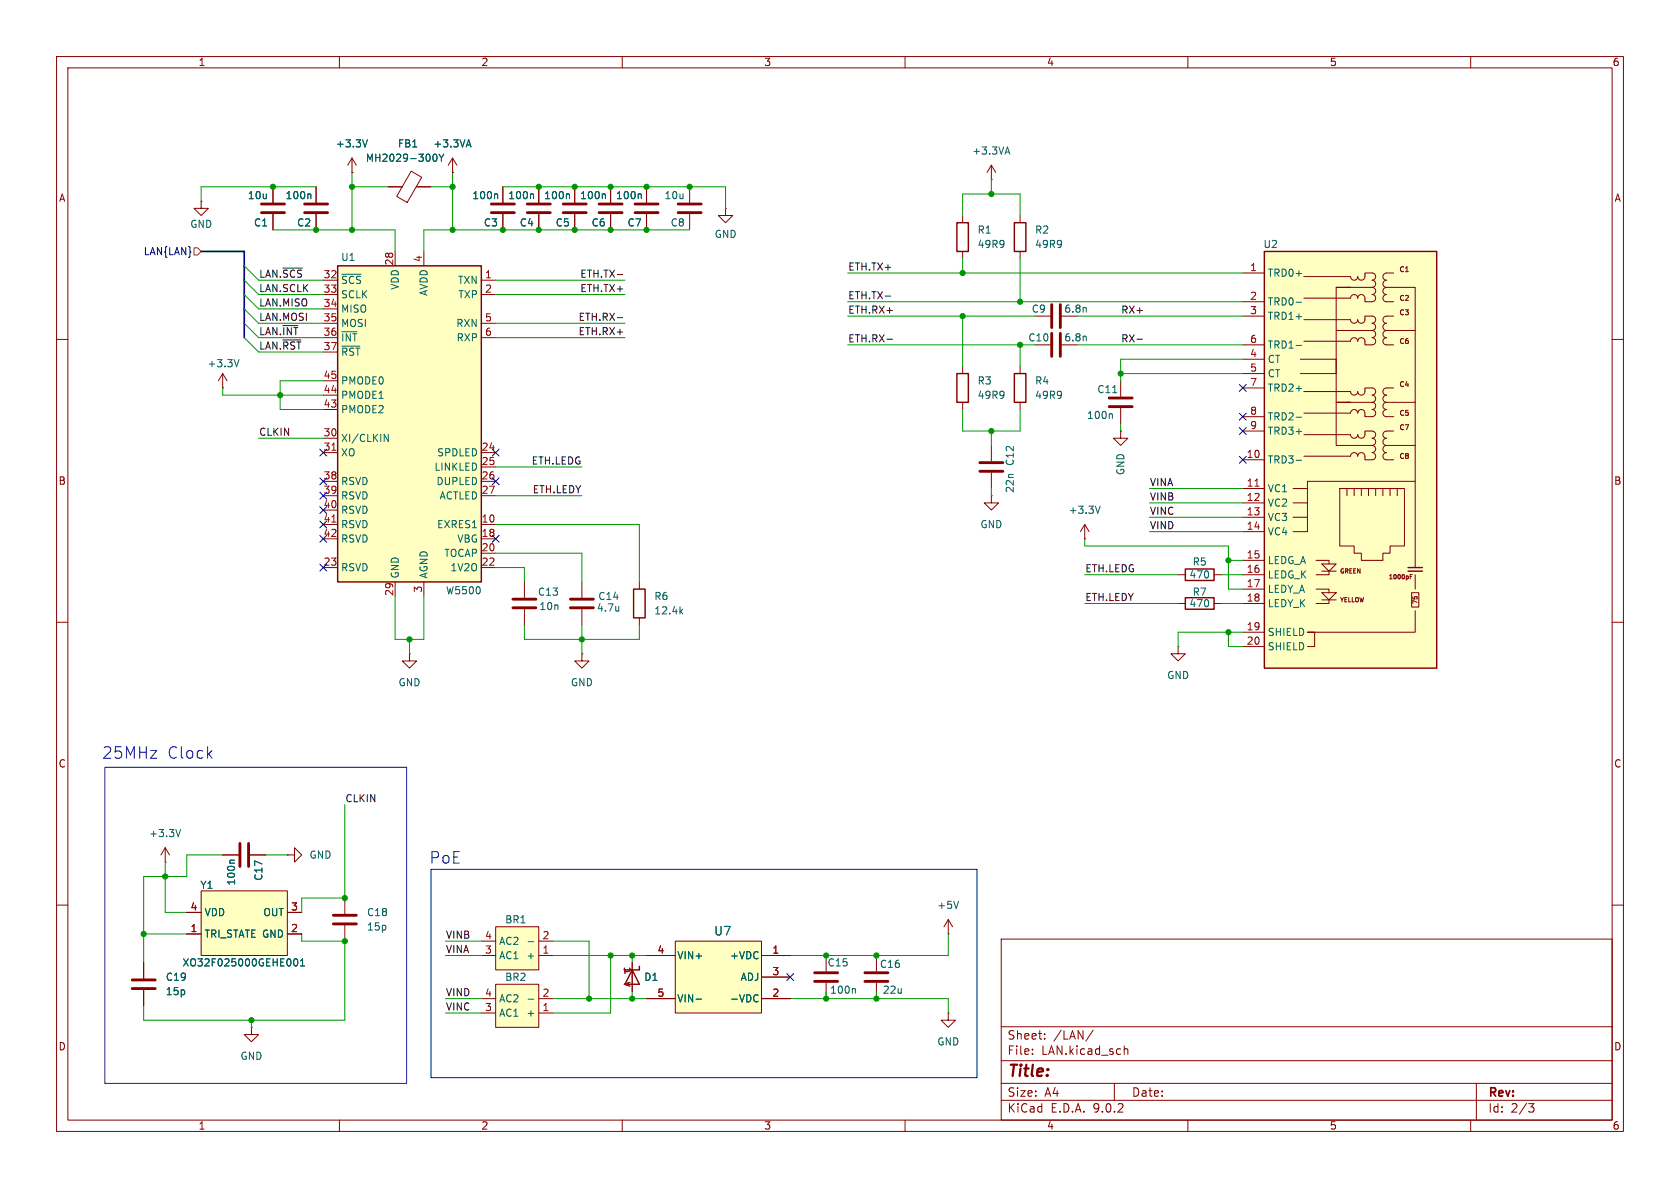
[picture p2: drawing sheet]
<svg xmlns="http://www.w3.org/2000/svg" width="297mm" height="210mm" viewBox="0 0 297 210" stroke-linecap="round" stroke-linejoin="round" font-family="sans-serif">
<g fill="none" stroke="#840000" stroke-width=".18">
<path d="M10 10h277v190h-277zM12 12h273v186h-273zM60 10v2M110 10v2M160 10v2M210 10v2M260 10v2M10 60h2M39.4 68.6h.1M39.4 66l-.8 1.3M39.4 66l.7 1.3M39.4 66v2.6"/>
<path d="M285 60h2M191.8 95.3h.1M191.8 92.7l-.8 1.3M191.8 92.7l.7 1.3M191.8 92.7v2.6M10 110h2M208.3 114.3v1.3h1.2l-1.2 1.2-1.3-1.2h1.3M208.3 114.3h.1M285 110h2M10 160h2M177 166h108v32h-108zM285 160h2"/>
<path d="M60 198v2M110 198v2M160 198v2M177 194.5h108M177 191.5h108M177 187.5h108M177 181.5h108M182.5 186.3v.1M182.5 185.5v.1M184.7 183.6v.1M184.7 182.8v.1M193.2 182.1l-1.2 2"/>
<path d="M197 191.5v3M198.7 184.9v1.5M198.7 185.5l.3-.1 .3 .1 .1 .9M210 198v2M260 198v2M261 191.5v6.5M270.2 195.1h1l-.5 .6 .4 .1 .1 .5-.3 .3h-.4"/>
</g>
<path d="M42.3 63.6l-.5 1.2M194.5 89.5l-.4 1.2" fill="none" stroke="#006464" stroke-width=".18"/>
<path d="M223.5 44.5h30.5v73.6h-30.5z" fill="#ffffc2"/>
<g fill="none" stroke="#840000" stroke-width=".18">
<path d="M114.3 33v2.8M114.3 37.8v2.8M219.7 48.3h3.8M219.7 53.3h3.8M219.7 55.9h3.8M230.5 48.9h8.3a.64 .64 0 0 0 .6 .6 .64 .64 0 0 0 .6-.6 .64 .64 0 0 0 .7 .6 .64 .64 0 0 0 .6-.6v-.6h1.3a.63 .63 0 0 1 .6 .6 .63 .63 0 0 1-.6 .6M230.5 56.5h8.3a.64 .64 0 0 0 .6 .6 .64 .64 0 0 0 .6-.6 .64 .64 0 0 0 .7 .6 .64 .64 0 0 0 .6-.6v-.6h1.3a.63 .63 0 0 1 .6 .6 .63 .63 0 0 1-.6 .6 .64 .64 0 0 1 .6 .7 .64 .64 0 0 1-.6 .6M236.2 50.8h2.6h-2.6v7.6h6.4M236.2 58.4v12.7h2.6h-2.6v7.6h6.4a.63 .63 0 0 1 .6 .7 .63 .63 0 0 1-.6 .6 .64 .64 0 0 1 .6 .6 .64 .64 0 0 1-.6 .7h-1.3v-.7a.64 .64 0 0 0-.6-.6 .64 .64 0 0 0-.7 .6 .64 .64 0 0 0-.6-.6 .64 .64 0 0 0-.6 .6h-8.3M238.1 50.8h4.5M242.6 50.8a.64 .64 0 0 1 .6 .6 .64 .64 0 0 1-.6 .7 .64 .64 0 0 1 .6 .6 .64 .64 0 0 1-.6 .6h-1.3v-.6a.64 .64 0 0 0-.6-.6 .64 .64 0 0 0-.7 .6 .64 .64 0 0 0-.6-.6 .64 .64 0 0 0-.6 .6h-8.3M242.6 59.7a.64 .64 0 0 1 .6 .6 .64 .64 0 0 1-.6 .7h-1.3v-.7a.64 .64 0 0 0-.6-.6 .64 .64 0 0 0-.7 .6 .64 .64 0 0 0-.6-.6 .64 .64 0 0 0-.6 .6h-8.3"/>
<path d="M242.6 49.5a.63 .63 0 0 1 .6 .7 .63 .63 0 0 1-.6 .6M242.6 58.4a.63 .63 0 0 1 .6 .7 .63 .63 0 0 1-.6 .6M245.1 50.8a.63 .63 0 0 0-.6 .6 .63 .63 0 0 0 .6 .7 .64 .64 0 0 0-.6 .6 .64 .64 0 0 0 .6 .6h1.3M245.1 55.9a.63 .63 0 0 0-.6 .6 .63 .63 0 0 0 .6 .7 .64 .64 0 0 0-.6 .6 .64 .64 0 0 0 .6 .6M245.1 58.4a.63 .63 0 0 0-.6 .7 .63 .63 0 0 0 .6 .6 .64 .64 0 0 0-.6 .6 .64 .64 0 0 0 .6 .7h1.3M245.1 55.9h1.3M245.1 58.4h5.1M246.4 48.3h-1.3a.64 .64 0 0 0-.6 .6 .64 .64 0 0 0 .6 .6 .63 .63 0 0 0-.6 .7 .63 .63 0 0 0 .6 .6h5.1v34.3h-19.1v1.3M180.3 64.8v1.2M180.3 71.1v1.3M182.9 61h2.8M198.1 67.3v2.8"/>
<path d="M198.1 72.1v2.8M219.7 61h3.8M219.7 68.6h3.8M219.7 73.7h3.8M219.7 76.2h3.8M219.7 63.5h3.8M219.7 66h3.8M229.9 63.5h6.3v2.5h-6.3M230.5 69.2h8.3a.64 .64 0 0 0 .6 .6 .64 .64 0 0 0 .6-.6 .64 .64 0 0 0 .7 .6 .64 .64 0 0 0 .6-.6v-.6h1.3a.63 .63 0 0 1 .6 .6 .63 .63 0 0 1-.6 .6 .64 .64 0 0 1 .6 .7 .64 .64 0 0 1-.6 .6M230.5 73h8.3a.64 .64 0 0 1 .6-.6 .64 .64 0 0 1 .6 .6 .64 .64 0 0 1 .7-.6 .64 .64 0 0 1 .6 .6v.7h1.3M230.5 76.8h8.3a.64 .64 0 0 0 .6 .7 .64 .64 0 0 0 .6-.7 .64 .64 0 0 0 .7 .7 .64 .64 0 0 0 .6-.7v-.6h1.3a.63 .63 0 0 1 .6 .6 .63 .63 0 0 1-.6 .7 .64 .64 0 0 1 .6 .6 .64 .64 0 0 1-.6 .6M238.1 71.1h4.5"/>
<path d="M242.6 71.1a.63 .63 0 0 1 .6 .7 .63 .63 0 0 1-.6 .6 .64 .64 0 0 1 .6 .6 .64 .64 0 0 1-.6 .7M245.1 69.9a.63 .63 0 0 0-.6 .6 .63 .63 0 0 0 .6 .6M245.1 71.1a.63 .63 0 0 0-.6 .7 .63 .63 0 0 0 .6 .6 .64 .64 0 0 0-.6 .6 .64 .64 0 0 0 .6 .7h1.3M245.1 78.7a.63 .63 0 0 0-.6 .7 .63 .63 0 0 0 .6 .6M245.1 71.1h5.1M245.1 78.7h5.1M246.4 68.6h-1.3a.63 .63 0 0 0-.6 .6 .63 .63 0 0 0 .6 .7M246.4 76.2h-1.3a.63 .63 0 0 0-.6 .6 .63 .63 0 0 0 .6 .7 .64 .64 0 0 0-.6 .6 .64 .64 0 0 0 .6 .6M219.7 86.4h3.8M219.7 88.9h3.8M219.7 91.4h3.8M219.7 81.3h3.8"/>
<path d="M219.7 94h3.8M219.7 99.1h3.8M228.6 86.4h2.5M228.6 88.9h2.5M228.6 91.4h2.5M231.1 86.4v7.6h-2.5M232.7 99.1h2.2v.6M233.7 99.7h2.5l-1.3 1.3zM236.9 86.4h11.4v10.1h-2.6v1.3h-1.2v1.3h-3.8v-1.3h-1.3v-1.3h-2.5zM238.1 86.4v1.2M239.4 86.4v1.2M240.7 86.4v1.2"/>
<path d="M241.9 86.4v1.2M243.2 86.4v1.2M244.5 86.4v1.2M245.1 80a.63 .63 0 0 0-.6 .6 .63 .63 0 0 0 .6 .7h1.3M245.7 86.4v1.2M247 86.4v1.2M250.2 85.1v15.2M208.3 101.6h1.2M214.6 101.6h1.3M219.7 101.6h3.8M219.7 104.1h3.8M219.7 106.7h3.8"/>
<path d="M219.7 111.8h3.8M219.7 114.3h3.8M232.7 104.1h2.2v.7M233.7 104.8h2.5l-1.3 1.2zM233.7 101h2.5M233.7 106h2.5M234.9 106v.7h-2.2M234.9 101v.6h-2.2M249.3 101.9h.3M249.3 101.6h.4M249.6 104.8h1.2v2.5h-1.2zM250.2 108v3.8h-19.1h1.3v2.5h-1.3"/>
<path d="M250.2 101.6v2.5"/>
</g>
<path d="M223.5 44.5h30.5v73.6h-30.5zM179.3 66h2.1v5.1h-2.1zM209.5 100.6h5.1v2h-5.1zM248.9 100.3h2.6M248.9 101h2.6" fill="none" stroke="#840000" stroke-width=".25"/>
<path d="M113.2 34.3l.2 .2v.6M192 59.5v.8M229.1 53.4h1M196.5 73.1l.2 .2v.7M196.7 69.4h.7M229.1 61.1h1M229.1 73.8h1M229.1 81.4h1" fill="none" stroke="#006464" stroke-width=".18"/>
<path d="M221.9 85.9h.7" fill="none" stroke="#a90000" stroke-width=".18"/>
<path d="M112.3 37.6h4M112.3 36.1h4M185.9 58.9v4.1M187.5 58.9v4.1M196.1 70.4h4.1M196.1 71.9h4.1" fill="none" stroke="#840000" stroke-width=".51"/>
<path d="M35.6 157.5h15.2v11.4h-15.2z" fill="#ffffc2"/>
<g fill="none" stroke="#840000" stroke-width=".18">
<path d="M55.9 33v2.8M55.9 37.8v2.8M62.2 30.5h.1M62.2 27.9l-.7 1.3M62.2 27.9l.8 1.3M62.2 27.9v2.6M68.6 33h2.5M72.7 30.3l1.8 1-2.5 4.5-1.9-1.1zM73.6 33h2.6M80 30.5h.1M80 27.9l-.8 1.3M80 27.9l.8 1.3"/>
<path d="M80 27.9v2.6M88.9 33v2.8M88.9 37.8v2.8M95.2 33v2.8M95.2 37.8v2.8M101.6 33v2.8M101.6 37.8v2.8M107.9 33v2.8M107.9 37.8v2.8M121.9 33v2.8M121.9 37.8v2.8M128.3 36.8v1.3h1.2l-1.2 1.3-1.3-1.3h1.3"/>
<path d="M128.3 36.8h.1M170.2 38.1v1.3M175.3 31.8h.1M175.3 29.2l-.8 1.3M175.3 29.2l.7 1.3M175.3 29.2v2.6M180.3 38.1v1.3M170.2 44.5v1.2M180.3 44.5v1.2M182.9 55.9h2.8M170.2 64.8v1.2M170.2 71.1v1.3"/>
<path d="M175.3 78.7v2.8M198.1 76.2v1.3h1.3l-1.3 1.2-1.3-1.2h1.3M198.1 76.2h.1M175.3 87.6v1.3h1.2l-1.2 1.3-1.3-1.3h1.3M175.3 87.6h.1M175.3 83.6v2.8M113 102.9v1.2M113 109.2v1.3M35.6 157.5h15.2v11.4h-15.2zM50.8 151.1h1.3v-1.2l1.2 1.2-1.2 1.3v-1.3M50.8 151.1h.1M61 158.8v2.7"/>
<path d="M25.4 170.2v2.8M25.4 175v2.8M33 161.3h2.6M33 165.1h2.6M50.8 161.3h2.5M50.8 165.1h2.5M61 163.6v2.8M111.8 170.2v5.1M44.4 181.6v1.3h1.3l-1.3 1.3-1.2-1.3h1.2M44.4 181.6h.1"/>
</g>
<g fill="none" stroke="#006464" stroke-width=".18">
<path d="M54.8 34.3l.2 .2v.6M65 24.7l-.5 1.3M76.5 27.7l.1-.3 .2-.2a.68 .68 0 0 1 .5 .7 .68 .68 0 0 1-.5 .6l-.2-.1-.1-.4M77.6 27.2l.4 .7M78 27.9v.6M78.5 27.2l-.5 .7M82.5 25.6h.7M82.9 24.7l.4 1.3M87.8 34.3l.2 .2v.6M94.1 34.3l.2 .2v.6M100.5 34.3l.2 .2v.6M106.8 34.3l.2 .2v.6"/>
<path d="M177.8 26.9h.6M178.1 26l.4 1.2M192 54.4v.8M120.3 108l.4 .5M120.7 107.7l-.5 .5M52 169.6l.2-.1a.68 .68 0 0 1 .5 .6 .68 .68 0 0 1-.5 .7l-.2-.2-.1-.3zM53.1 170.8h.8M53.1 169.9l.4-.4v1.3"/>
</g>
<g fill="none" stroke="#840000" stroke-width=".51">
<path d="M53.8 37.6h4.1M53.8 36.1h4.1M86.9 37.6h4M86.9 36.1h4M93.2 37.6h4.1M93.2 36.1h4.1M99.6 37.6h4M99.6 36.1h4M105.9 37.6h4.1M105.9 36.1h4.1M119.9 37.6h4.1M119.9 36.1h4.1"/>
<path d="M185.9 53.8v4.1M187.5 53.8v4.1M173.2 81.8h4.1M173.2 83.3h4.1M23.4 174.8h4M23.4 173.2h4M58.9 161.8h4.1M58.9 163.3h4.1"/>
</g>
<path d="M169.2 39.4h2v5.1h-2zM179.3 39.4h2.1v5.1h-2.1zM169.2 66h2v5.1h-2zM112 104.1h2v5.1h-2zM111.8 171.5l1.2 2.5h-2.5zM113 170.8v.7h-1.2" fill="none" stroke="#840000" stroke-width=".25"/>
<path d="M87.6 174h7.6v7.6h-7.6z" fill="#ffffc2"/>
<path d="M85.1 179.1h2.5M85.1 176.5h2.5M87.6 174h7.6v7.6h-7.6zM95.2 179.1h2.6M95.2 176.5h2.6" fill="none" stroke="#840000" stroke-width=".18"/>
<path d="M93.4 176.6h.9" fill="none" stroke="#006464" stroke-width=".18"/>
<path d="M87.6 163.8h7.6v7.7h-7.6z" fill="#ffffc2"/>
<path d="M85.1 168.9h2.5M85.1 166.4h2.5M87.6 163.8h7.6v7.7h-7.6zM95.2 168.9h2.6M95.2 166.4h2.6" fill="none" stroke="#840000" stroke-width=".18"/>
<path d="M93.4 166.5h.9" fill="none" stroke="#006464" stroke-width=".18"/>
<path d="M119.4 166.4h15.2v12.7h-15.2z" fill="#ffffc2"/>
<path d="M114.3 168.9h5.1M114.3 176.5h5.1M119.4 166.4h15.2v12.7h-15.2zM134.6 168.9h5.1M134.6 176.5h5.1M134.6 172.7h5.1" fill="none" stroke="#840000" stroke-width=".18"/>
<path d="M123.1 176.6h.9M133.8 175.8l.2 .2M134 177l-.2 .1" fill="none" stroke="#006464" stroke-width=".18"/>
<path d="M59.7 47h25.4v55.9h-25.4z" fill="#ffffc2"/>
<path d="M59.7 47h25.4v55.9h-25.4zM209.5 105.7h5.1v2h-5.1z" fill="none" stroke="#840000" stroke-width=".25"/>
<g fill="none" stroke="#840000" stroke-width=".18">
<path d="M35.6 35.6v1.2h1.2l-1.2 1.3-1.3-1.3h1.3M35.6 35.6h.1M48.3 33v2.8M48.3 37.8v2.8M55.9 33v2.8M55.9 37.8v2.8M62.2 30.5h.1M68.6 33h2.5M73.7 33h2.5M80 30.5h.1M88.9 33v2.8M88.9 37.8v2.8"/>
<path d="M95.2 33v2.8M95.2 37.8v2.8M101.6 33v2.8M101.6 37.8v2.8M107.9 33v2.8M107.9 37.8v2.8M114.3 33v2.8M114.3 37.8v2.8M57.1 49.5h2.6M57.1 52.1h2.6M57.1 54.6h2.6M57.1 57.2h2.6"/>
<path d="M57.1 59.7h2.6M69.8 44.5v2.5M74.9 44.5v2.5M85.1 49.5h2.5M85.1 52.1h2.5M85.1 57.2h2.5M85.1 59.7h2.5M57.1 62.2h2.6M57.1 67.3h2.6M57.1 69.9h2.6M57.1 72.4h2.6M57.1 77.5h2.6"/>
<path d="M57.1 80h2.6M57.1 85.1h2.6M57.1 87.6h2.6M57.1 90.2h2.6M57.1 92.7h2.6M57.1 95.3h2.6M85.1 80h2.5M85.1 85.1h2.5M85.1 87.6h2.5M85.1 92.7h2.5M85.1 95.3h2.5M85.1 82.6h2.5"/>
<path d="M85.1 97.8h2.5M57.1 100.3h2.6M69.8 102.9v2.5M72.4 115.6v1.2h1.3l-1.3 1.3-1.3-1.3h1.3M72.4 115.6h.1M74.9 102.9v2.5M85.1 100.3h2.5M92.7 102.9v2.8M92.7 107.7v2.8M102.9 115.6v1.2h1.2l-1.2 1.3-1.3-1.3h1.3M102.9 115.6h.1M102.9 102.9v2.8"/>
<path d="M102.9 107.7v2.8M208.3 106.7h1.2M214.6 106.7h1.3M29.2 152.4h.1M29.2 149.9l-.8 1.2M29.2 149.9l.8 1.2M29.2 149.9v2.5M39.4 151.1h2.8M44.2 151.1h2.8M25.4 170.2v2.8M25.4 175v2.8M33 161.3h2.6"/>
<path d="M33 165.1h2.6M50.8 161.3h2.5M50.8 165.1h2.5M111.8 170.2v5.1M114.3 168.9h5.1M114.3 176.5h5.1M134.6 168.9h5.1M134.6 176.5h5.1M134.6 172.7h5.1M146 168.9v2.8M146 173.7v2.8M154.9 168.9v2.8"/>
<path d="M154.9 173.7v2.8M167.6 179.1v1.2h1.3l-1.3 1.3-1.2-1.3h1.2M167.6 179.1h.1M167.6 165.1h.1M167.6 162.6l-.7 1.2M167.6 162.6l.8 1.2M167.6 162.6v2.5"/>
</g>
<g fill="none" stroke="#006464" stroke-width=".18">
<path d="M54.8 34.3l.2 .2v.6M65 24.7l-.5 1.3M76.5 27.7l.1-.3 .2-.2a.68 .68 0 0 1 .5 .7 .68 .68 0 0 1-.5 .6l-.2-.1-.1-.4M77.6 27.2l.4 .7M78 27.9v.6M78.5 27.2l-.5 .7M82.5 25.6h.7M82.9 24.7l.4 1.3M87.8 34.3l.2 .2v.6M94.1 34.3l.2 .2v.6M100.5 34.3l.2 .2v.6M106.8 34.3l.2 .2v.6"/>
<path d="M113.2 34.3l.2 .2v.6M60.4 48.5h3.5M60.4 61.2h3.2M67.9 76.8l.7 1.2v-1.2M109.4 107.2v.8M109.4 107.9l-.1 .1M31.9 146.6l-.4 1.3M41.5 152.1h-.7l-.2 .1M169.5 159.3l-.5 1.3M52 169.6l.2-.1a.68 .68 0 0 1 .5 .6 .68 .68 0 0 1-.5 .7l-.2-.2-.1-.3zM53.1 170.8h.8M53.1 169.9l.4-.4v1.3"/>
<path d="M123.1 176.6h.9M133.8 175.8l.2 .2M134 177l-.2 .1M151 174.7l.2 .2v.7"/>
</g>
<path d="M58.7 79.6h.7M58.7 92.3h.7" fill="none" stroke="#a90000" stroke-width=".18"/>
<path d="M46.2 37.6h4.1M46.2 36.1h4.1M90.7 105.9h4M90.7 107.4h4M100.8 105.9h4.1M100.8 107.4h4.1M42.4 149.1v4.1M43.9 149.1v4.1M144 172h4.1M144 173.5h4.1M152.9 172h4.1M152.9 173.5h4.1" fill="none" stroke="#840000" stroke-width=".51"/>
<path d="M34.3 43.8h.6l.7 .7-.7 .6h-.6z" fill="none" stroke="#725600" stroke-width=".18"/>
<path d="M50 47.4h3.4M109.1 56.2h1M109.1 48.5h1M156.5 52.3h1M156.8 60h1M201 60h1M50 60.1h3.2" fill="none" stroke="#0f0f0f" stroke-width=".18"/>
<path d="M35.6 44.5h7.6v15.2" fill="none" stroke="#000084" stroke-width=".3"/>
<g fill="none" stroke="#009600" stroke-width=".18">
<path d="M55.9 33h-20.3v2.6M62.2 33h6.4M62.2 30.5v10.1M76.2 33h3.8M80 30.5v10.1M88.9 33h39.4v3.8M170.2 38.1v-3.8h10.1v3.8M175.3 31.8v2.5M43.2 47l2.5 2.5h11.4M43.2 57.2l2.5 2.5h11.4M43.2 52.1l2.5 2.5h11.4M43.2 59.7l2.5 2.5h11.4"/>
<path d="M43.2 49.5l2.5 2.6h11.4M43.2 54.6l2.5 2.6h11.4M48.3 40.6h21.5v3.9M87.6 49.5h22.9M87.6 59.7h22.9M87.6 52.1h22.9M87.6 57.2h22.9M121.9 40.6h-47v3.9M149.9 48.3h69.8M149.9 55.9h33M149.9 53.3h69.8M170.2 45.7v2.6"/>
<path d="M170.2 55.9v8.9M180.3 45.7v7.6M190.5 55.9h29.2M39.4 68.6v1.3h17.7M45.7 77.5h11.4M57.1 67.3h-7.6v5.1h7.6M149.9 61h33M170.2 72.4v3.8h10.1v-3.8M175.3 76.2v2.5M180.3 61v3.8M190.5 61h29.2M198.1 74.9v1.3"/>
<path d="M198.1 66h21.6M219.7 63.5h-21.6v3.8M87.6 97.8h15.3v5.1M87.6 87.6h15.3M87.6 92.7h25.4v10.2M87.6 82.6h15.3M175.3 86.4v1.2M191.8 95.3v1.2h25.4v7.6h2.5M203.2 91.4h16.5M203.2 94h16.5M203.2 88.9h16.5M203.2 86.4h16.5"/>
<path d="M217.2 99.1h2.5M69.8 105.4v7.6h5.1v-7.6M72.4 113v2.6M87.6 100.3h5.1v2.6M92.7 110.5v2.5h20.3v-2.5M102.9 110.5v5.1M191.8 101.6h16.5M191.8 106.7h16.5M215.9 101.6h3.8M215.9 106.7h3.8M217.2 111.8v2.5h2.5M219.7 111.8h-11.4v2.5"/>
<path d="M29.2 152.4v8.9h3.8M39.4 151.1h-6.4v3.8h-7.6v15.3M47 151.1h3.8M61 142.2v16.6h-7.7v2.5M25.4 165.1h7.6M53.3 165.1v1.3h7.7v13.9h-35.6v-2.5M78.7 176.5h6.4M78.7 168.9h6.4M78.7 166.4h6.4M78.7 179.1h6.4M97.8 176.5h16.5M97.8 168.9h16.5"/>
<path d="M97.8 166.4h6.3v10.1M107.9 168.9v10.2h-10.1M111.8 168.9v1.3M111.8 175.3v1.2M139.7 176.5h27.9v2.6M146 175.3v1.2M154.9 175.3v1.2M167.6 165.1v3.8h-27.9M44.4 180.3v1.3"/>
</g>
<g fill="none" stroke="#000084" stroke-width=".18">
<path d="M56.5 79.4l1.3 1.2M57.8 79.4l-1.3 1.2M87 79.4l1.2 1.2M88.2 79.4l-1.2 1.2M219.1 73.1l1.2 1.2M219.1 75.6l1.2 1.2M219.1 68l1.2 1.2M220.3 73.1l-1.2 1.2M220.3 75.6l-1.2 1.2M220.3 68l-1.2 1.2M56.5 92.1l1.3 1.2M56.5 87l1.3 1.2"/>
<path d="M56.5 94.6l1.3 1.3M56.5 99.7l1.3 1.2M56.5 89.6l1.3 1.2M56.5 84.5l1.3 1.2M57.8 92.1l-1.3 1.2M57.8 87l-1.3 1.2M57.8 94.6l-1.3 1.3M57.8 99.7l-1.3 1.2M57.8 89.6l-1.3 1.2M57.8 84.5l-1.3 1.2M87 84.5l1.2 1.2M87 94.6l1.2 1.3"/>
<path d="M88.2 84.5l-1.2 1.2M88.2 94.6l-1.2 1.3M219.1 80.7l1.2 1.2M220.3 80.7l-1.2 1.2M139.1 172.1l1.2 1.2M140.3 172.1l-1.2 1.2"/>
</g>
<path d="M18.5 135.6h53.4v55.9h-53.4zM76.2 153.7h96.5v36.8h-96.5z" fill="none" stroke="#0000c2" stroke-width=".18"/>
<g fill="#009600" stroke="#009600" stroke-width=".18">
<circle cx="61" cy="158.8" r=".46"/>
<circle cx="61" cy="166.4" r=".46"/>
<circle cx="44.4" cy="180.3" r=".46"/>
<circle cx="72.4" cy="113" r=".46"/>
<circle cx="102.9" cy="113" r=".46"/>
<circle cx="111.8" cy="168.9" r=".46"/>
<circle cx="107.9" cy="168.9" r=".46"/>
<circle cx="111.8" cy="176.5" r=".46"/>
<circle cx="104.1" cy="176.5" r=".46"/>
<circle cx="62.2" cy="40.6" r=".46"/>
<circle cx="55.9" cy="40.6" r=".46"/>
<circle cx="62.2" cy="33" r=".46"/>
<circle cx="48.3" cy="33" r=".46"/>
<circle cx="49.5" cy="69.9" r=".46"/>
<circle cx="154.9" cy="168.9" r=".46"/>
<circle cx="154.9" cy="176.5" r=".46"/>
<circle cx="146" cy="176.5" r=".46"/>
<circle cx="146" cy="168.9" r=".46"/>
<circle cx="25.4" cy="165.1" r=".46"/>
<circle cx="29.2" cy="154.9" r=".46"/>
<circle cx="180.3" cy="53.3" r=".46"/>
<circle cx="180.3" cy="61" r=".46"/>
<circle cx="114.3" cy="33" r=".46"/>
<circle cx="107.9" cy="33" r=".46"/>
<circle cx="101.6" cy="33" r=".46"/>
<circle cx="170.2" cy="48.3" r=".46"/>
<circle cx="170.2" cy="55.9" r=".46"/>
<circle cx="107.9" cy="40.6" r=".46"/>
<circle cx="101.6" cy="40.6" r=".46"/>
<circle cx="114.3" cy="40.6" r=".46"/>
<circle cx="121.9" cy="33" r=".46"/>
<circle cx="175.3" cy="34.3" r=".46"/>
<circle cx="88.9" cy="40.6" r=".46"/>
<circle cx="95.2" cy="33" r=".46"/>
<circle cx="80" cy="40.6" r=".46"/>
<circle cx="80" cy="33" r=".46"/>
<circle cx="95.2" cy="40.6" r=".46"/>
<circle cx="198.1" cy="66" r=".46"/>
<circle cx="175.3" cy="76.2" r=".46"/>
<circle cx="217.2" cy="99.1" r=".46"/>
<circle cx="217.2" cy="111.8" r=".46"/>
</g>
<g font-size="2.8" fill="#0000c2">
<text x="18" y="134.3">25MHz</text>
<text x="29.6" y="134.3">Clock</text>
<text x="75.9" y="152.9">PoE</text>
</g>
<text font-size="2.8" fill="#840000" x="178" y="190.9">Title:</text>
<text font-size="2.1" fill="#006464" x="126.2" y="165.6">U7</text>
<g font-size="2.1" fill="#840000">
<text x="178" y="184">Sheet:</text>
<text x="186.2" y="184">/LAN/</text>
<text x="178" y="186.7">File:</text>
<text x="184.1" y="186.7">LAN.kicad_sch</text>
<text x="178" y="196.9">KiCad</text>
<text x="178" y="194.1">Size:</text>
<text x="184.7" y="194.1">A4</text>
<text x="185.7" y="196.9">E.D.A.</text>
<text x="193.3" y="196.9">9.0.2</text>
<text x="200" y="194.1">Date:</text>
<text x="263" y="194.3">Rev:</text>
<text x="263" y="196.9">Id:</text>
<text x="267.1" y="196.9">2/3</text>
</g>
<g font-size="1.8" fill="#840000">
<text x="35" y="11.9">1</text>
<text x="85" y="11.9">2</text>
<text x="135" y="11.9">3</text>
<text x="185" y="11.9">4</text>
<text x="235" y="11.9">5</text>
<text x="285" y="11.9">6</text>
<text x="10.3" y="35.9">A</text>
<text x="285.3" y="35.9">A</text>
<text x="10.3" y="85.9">B</text>
<text x="285.3" y="85.9">B</text>
<text x="10.3" y="135.9">C</text>
<text x="285.3" y="135.9">C</text>
<text x="10.3" y="185.9">D</text>
<text x="285.3" y="185.9">D</text>
<text x="35" y="199.9">1</text>
<text x="85" y="199.9">2</text>
<text x="135" y="199.9">3</text>
<text x="185" y="199.9">4</text>
<text x="235" y="199.9">5</text>
<text x="285" y="199.9">6</text>
</g>
<g font-size="1.8" fill="#006464">
<text x="59.3" y="26.3">+3.3V</text>
<text x="64.6" y="28.8">MH2029-300Y</text>
<text x="70.3" y="26.3">FB1</text>
<text x="76.5" y="26.3">+3.3VA</text>
<text x="171.8" y="27.5">+3.3VA</text>
<text x="43.7" y="35.4">10u</text>
<text x="50.4" y="35.4">100n</text>
<text x="83.4" y="35.4">100n</text>
<text x="89.8" y="35.4">100n</text>
<text x="96.1" y="35.4">100n</text>
<text x="102.5" y="35.4">100n</text>
<text x="108.8" y="35.4">100n</text>
<text x="117.4" y="35.4">10u</text>
<text x="33.5" y="40.5">GND</text>
<text x="44.8" y="40.2">C1</text>
<text x="52.4" y="40.2">C2</text>
<text x="85.4" y="40.2">C3</text>
<text x="91.8" y="40.2">C4</text>
<text x="98.1" y="40.2">C5</text>
<text x="104.5" y="40.2">C6</text>
<text x="110.8" y="40.2">C7</text>
<text x="118.5" y="40.2">C8</text>
<text x="172.7" y="41.5">R1</text>
<text x="182.9" y="41.5">R2</text>
<text x="60.2" y="46.3">U1</text>
<text x="126.2" y="42.3">GND</text>
<text x="172.7" y="44">49R9</text>
<text x="182.9" y="44">49R9</text>
<text x="223.3" y="44">U2</text>
<text x="60.2" y="50.4">~{SCS}</text>
<text x="60.2" y="52.9">SCLK</text>
<text x="70.7" y="51.3" transform="rotate(-90 70.7 51.3)">VDD</text>
<text x="75.8" y="52.4" transform="rotate(-90 75.8 52.4)">AVDD</text>
<text x="80.9" y="50.4">TXN</text>
<text x="80.9" y="52.9">TXP</text>
<text x="224" y="49.1">TRD0+</text>
<text x="60.2" y="55.5">MISO</text>
<text x="60.2" y="58">MOSI</text>
<text x="80.6" y="58">RXN</text>
<text x="182.3" y="55.5">C9</text>
<text x="188.1" y="55.5">6.8n</text>
<text x="224" y="54.2">TRD0-</text>
<text x="224" y="56.7">TRD1+</text>
<text x="36.6" y="65.1">+3.3V</text>
<text x="60.2" y="60.6">~{INT}</text>
<text x="60.2" y="63.1">~{RST}</text>
<text x="80.6" y="60.6">RXP</text>
<text x="181.7" y="60.6">C10</text>
<text x="188.1" y="60.6">6.8n</text>
<text x="224" y="61.8">TRD1-</text>
<text x="224" y="64.4">CT</text>
<text x="60.2" y="68.2">PMODE0</text>
<text x="60.2" y="70.7">PMODE1</text>
<text x="172.7" y="68.2">R3</text>
<text x="172.7" y="70.7">49R9</text>
<text x="182.9" y="68.2">R4</text>
<text x="182.9" y="70.7">49R9</text>
<text x="193.9" y="69.7">C11</text>
<text x="224" y="66.9">CT</text>
<text x="224" y="69.4">TRD2+</text>
<text x="60.2" y="73.3">PMODE2</text>
<text x="192.1" y="74.3">100n</text>
<text x="224" y="74.5">TRD2-</text>
<text x="224" y="77.1">TRD3+</text>
<text x="60.2" y="78.3">XI/CLKIN</text>
<text x="60.2" y="80.9">XO</text>
<text x="76.7" y="83.4">LINKLED</text>
<text x="77.2" y="80.9">SPDLED</text>
<text x="179.4" y="82.5" transform="rotate(-90 179.4 82.5)">C12</text>
<text x="224" y="82.1">TRD3-</text>
<text x="60.2" y="86">RSVD</text>
<text x="60.2" y="88.5">RSVD</text>
<text x="77.1" y="86">DUPLED</text>
<text x="77.6" y="88.5">ACTLED</text>
<text x="179.4" y="87.2" transform="rotate(-90 179.4 87.2)">22n</text>
<text x="199" y="84.1" transform="rotate(-90 199 84.1)">GND</text>
<text x="224" y="87.2">VC1</text>
<text x="224" y="89.8">VC2</text>
<text x="60.2" y="91">RSVD</text>
<text x="60.2" y="93.6">RSVD</text>
<text x="77.2" y="93.6">EXRES1</text>
<text x="173.2" y="93.6">GND</text>
<text x="188.8" y="91">+3.3V</text>
<text x="224" y="92.3">VC3</text>
<text x="224" y="94.8">VC4</text>
<text x="60.2" y="96.1">RSVD</text>
<text x="60.2" y="101.2">RSVD</text>
<text x="78.5" y="98.7">TOCAP</text>
<text x="79.5" y="101.2">1V2O</text>
<text x="80.8" y="96.1">VBG</text>
<text x="210.7" y="100.2">R5</text>
<text x="224" y="99.9">LEDG_A</text>
<text x="70.7" y="102.4" transform="rotate(-90 70.7 102.4)">GND</text>
<text x="75.8" y="102.4" transform="rotate(-90 75.8 102.4)">AGND</text>
<text x="78.7" y="105.3">W5500</text>
<text x="95" y="105.5">C13</text>
<text x="105.7" y="106.3">C14</text>
<text x="115.6" y="106.3">R6</text>
<text x="210.2" y="102.5">470</text>
<text x="210.2" y="107.5">470</text>
<text x="210.7" y="105.5">R7</text>
<text x="224" y="102.5">LEDG_K</text>
<text x="224" y="105">LEDY_A</text>
<text x="224" y="107.5">LEDY_K</text>
<text x="95.3" y="108.1">10n</text>
<text x="105.4" y="108.3">4.7u</text>
<text x="115.6" y="108.8">12.4k</text>
<text x="224" y="112.6">SHIELD</text>
<text x="224" y="115.2">SHIELD</text>
<text x="70.4" y="121.5">GND</text>
<text x="100.8" y="121.5">GND</text>
<text x="206.2" y="120.2">GND</text>
<text x="26.3" y="148.2">+3.3V</text>
<text x="46.6" y="155.8" transform="rotate(-90 46.6 155.8)">C17</text>
<text x="54.6" y="152">GND</text>
<text x="35.3" y="157.3">Y1</text>
<text x="41.8" y="156.6" transform="rotate(-90 41.8 156.6)">100n</text>
<text x="165.6" y="160.9">+5V</text>
<text x="36.1" y="162.2">VDD</text>
<text x="36.1" y="166">TRI_STATE GND</text>
<text x="46.5" y="162.2">OUT</text>
<text x="64.8" y="162.2">C18</text>
<text x="64.8" y="164.7">15p</text>
<text x="88.1" y="167.2">AC2</text>
<text x="89.2" y="163.4">BR1</text>
<text x="29.2" y="173.6">C19</text>
<text x="32.2" y="171">XO32F025000GEHE001</text>
<text x="88.1" y="169.8">AC1</text>
<text x="89.2" y="173.6">BR2</text>
<text x="93" y="169.8">+</text>
<text x="113.8" y="173.6">D1</text>
<text x="119.6" y="169.8">VIN+</text>
<text x="129" y="169.8">+VDC</text>
<text x="130.8" y="173.6">ADJ</text>
<text x="146.2" y="171">C15</text>
<text x="155.5" y="171.3">C16</text>
<text x="29.2" y="176.1">15p</text>
<text x="88.1" y="179.9">AC1</text>
<text x="88.1" y="177.4">AC2</text>
<text x="93" y="179.9">+</text>
<text x="119.6" y="177.4">VIN-</text>
<text x="129" y="177.4">-VDC</text>
<text x="146.6" y="175.9">100n</text>
<text x="156" y="175.9">22u</text>
<text x="165.6" y="185">GND</text>
<text x="42.4" y="187.6">GND</text>
</g>
<text font-size="1.8" fill="#000084" x="25.3" y="45.3">LAN{LAN}</text>
<g font-size="1.8" fill="#a90000">
<text x="69.6" y="47" transform="rotate(-90 69.6 47)">28</text>
<text x="74.7" y="46.4" transform="rotate(-90 74.7 46.4)">4</text>
<text x="57.1" y="49.3">32</text>
<text x="57.1" y="51.8">33</text>
<text x="85.7" y="49.3">1</text>
<text x="85.7" y="51.8">2</text>
<text x="220.9" y="48">1</text>
<text x="220.9" y="53.1">2</text>
<text x="57.1" y="54.4">34</text>
<text x="57.1" y="56.9">35</text>
<text x="57.1" y="59.4">36</text>
<text x="85.7" y="56.9">5</text>
<text x="85.7" y="59.4">6</text>
<text x="220.9" y="55.6">3</text>
<text x="57.1" y="62">37</text>
<text x="220.9" y="60.7">6</text>
<text x="220.9" y="63.2">4</text>
<text x="220.9" y="65.8">5</text>
<text x="57.1" y="67.1">45</text>
<text x="57.1" y="69.6">44</text>
<text x="220.9" y="68.3">7</text>
<text x="57.1" y="72.1">43</text>
<text x="57.1" y="77.2">30</text>
<text x="220.9" y="73.4">8</text>
<text x="220.9" y="75.9">9</text>
<text x="57.1" y="79.8">31</text>
<text x="85" y="79.8">24</text>
<text x="85" y="82.3">25</text>
<text x="220.3" y="81">10</text>
<text x="57.1" y="84.8">38</text>
<text x="57.1" y="87.4">39</text>
<text x="57.1" y="89.9">40</text>
<text x="85" y="84.8">26</text>
<text x="85" y="87.4">27</text>
<text x="220.3" y="86.1">11</text>
<text x="220.3" y="88.6">12</text>
<text x="57.1" y="92.5">41</text>
<text x="57.1" y="95">42</text>
<text x="85" y="92.5">10</text>
<text x="85" y="95">18</text>
<text x="220.3" y="91.2">13</text>
<text x="220.3" y="93.7">14</text>
<text x="57.1" y="100.1">23</text>
<text x="85" y="97.5">20</text>
<text x="85" y="100.1">22</text>
<text x="220.3" y="98.8">15</text>
<text x="220.3" y="101.3">16</text>
<text x="69.6" y="105.5" transform="rotate(-90 69.6 105.5)">29</text>
<text x="74.7" y="104.8" transform="rotate(-90 74.7 104.8)">3</text>
<text x="220.3" y="103.9">17</text>
<text x="220.3" y="106.4">18</text>
<text x="220.3" y="111.5">19</text>
<text x="220.3" y="114">20</text>
<text x="33.6" y="161">4</text>
<text x="51.4" y="161">3</text>
<text x="33.6" y="164.8">1</text>
<text x="51.4" y="164.8">2</text>
<text x="85.7" y="166.1">4</text>
<text x="95.8" y="166.1">2</text>
<text x="85.7" y="168.7">3</text>
<text x="95.8" y="168.7">1</text>
<text x="116.1" y="168.7">4</text>
<text x="136.5" y="168.7">1</text>
<text x="136.5" y="172.5">3</text>
<text x="85.7" y="178.8">3</text>
<text x="85.7" y="176.3">4</text>
<text x="95.8" y="178.8">1</text>
<text x="95.8" y="176.3">2</text>
<text x="116.1" y="176.3">5</text>
<text x="136.5" y="176.3">2</text>
</g>
<g font-size="1.8" fill="#0f0f0f">
<text x="149.9" y="47.9">ETH.TX+</text>
<text x="45.7" y="49.2">LAN.~{SCS}</text>
<text x="45.7" y="51.7">LAN.SCLK</text>
<text x="102.5" y="51.7">ETH.TX+</text>
<text x="102.5" y="49.2">ETH.TX-</text>
<text x="149.9" y="53">ETH.TX-</text>
<text x="45.7" y="59.3">LAN.~{INT}</text>
<text x="45.7" y="56.8">LAN.MOSI</text>
<text x="45.7" y="54.3">LAN.MISO</text>
<text x="102.2" y="59.3">ETH.RX+</text>
<text x="102.2" y="56.8">ETH.RX-</text>
<text x="149.9" y="55.5">ETH.RX+</text>
<text x="198.1" y="55.5">RX+</text>
<text x="45.7" y="61.9">LAN.~{RST}</text>
<text x="149.9" y="60.6">ETH.RX-</text>
<text x="198.1" y="60.6">RX-</text>
<text x="45.7" y="77.1">CLKIN</text>
<text x="93.9" y="82.2">ETH.LEDG</text>
<text x="94.1" y="87.3">ETH.LEDY</text>
<text x="203.2" y="88.6">VINB</text>
<text x="203.2" y="86">VINA</text>
<text x="203.2" y="91.1">VINC</text>
<text x="203.2" y="93.6">VIND</text>
<text x="191.8" y="101.3">ETH.LEDG</text>
<text x="191.8" y="106.3">ETH.LEDY</text>
<text x="61" y="141.9">CLKIN</text>
<text x="78.7" y="166">VINB</text>
<text x="78.7" y="168.6">VINA</text>
<text x="78.7" y="176.2">VIND</text>
<text x="78.7" y="178.7">VINC</text>
</g>
<g font-size="1.4" fill="#a90000">
<text x="111.5" y="172.1" transform="rotate(-90 111.5 172.1)">C</text>
<text x="111.5" y="174.6" transform="rotate(-90 111.5 174.6)">A</text>
</g>
<g font-size="1.2" fill="#840000">
<text x="247.3" y="48.3">C1</text>
<text x="247.3" y="53.4">C2</text>
<text x="247.3" y="55.9">C3</text>
<text x="247.3" y="61">C6</text>
<text x="247.3" y="68.6">C4</text>
<text x="247.3" y="73.7">C5</text>
<text x="247.3" y="76.2">C7</text>
<text x="247.3" y="81.3">C8</text>
</g>
<g font-size="1.1" fill="#840000">
<text x="236.8" y="101.6">GREEN</text>
<text x="236.8" y="106.7">YELLOW</text>
<text x="245.4" y="102.6">1000pF</text>
<text x="250.8" y="106.9" transform="rotate(-90 250.8 106.9)">75</text>
</g>
</svg>
